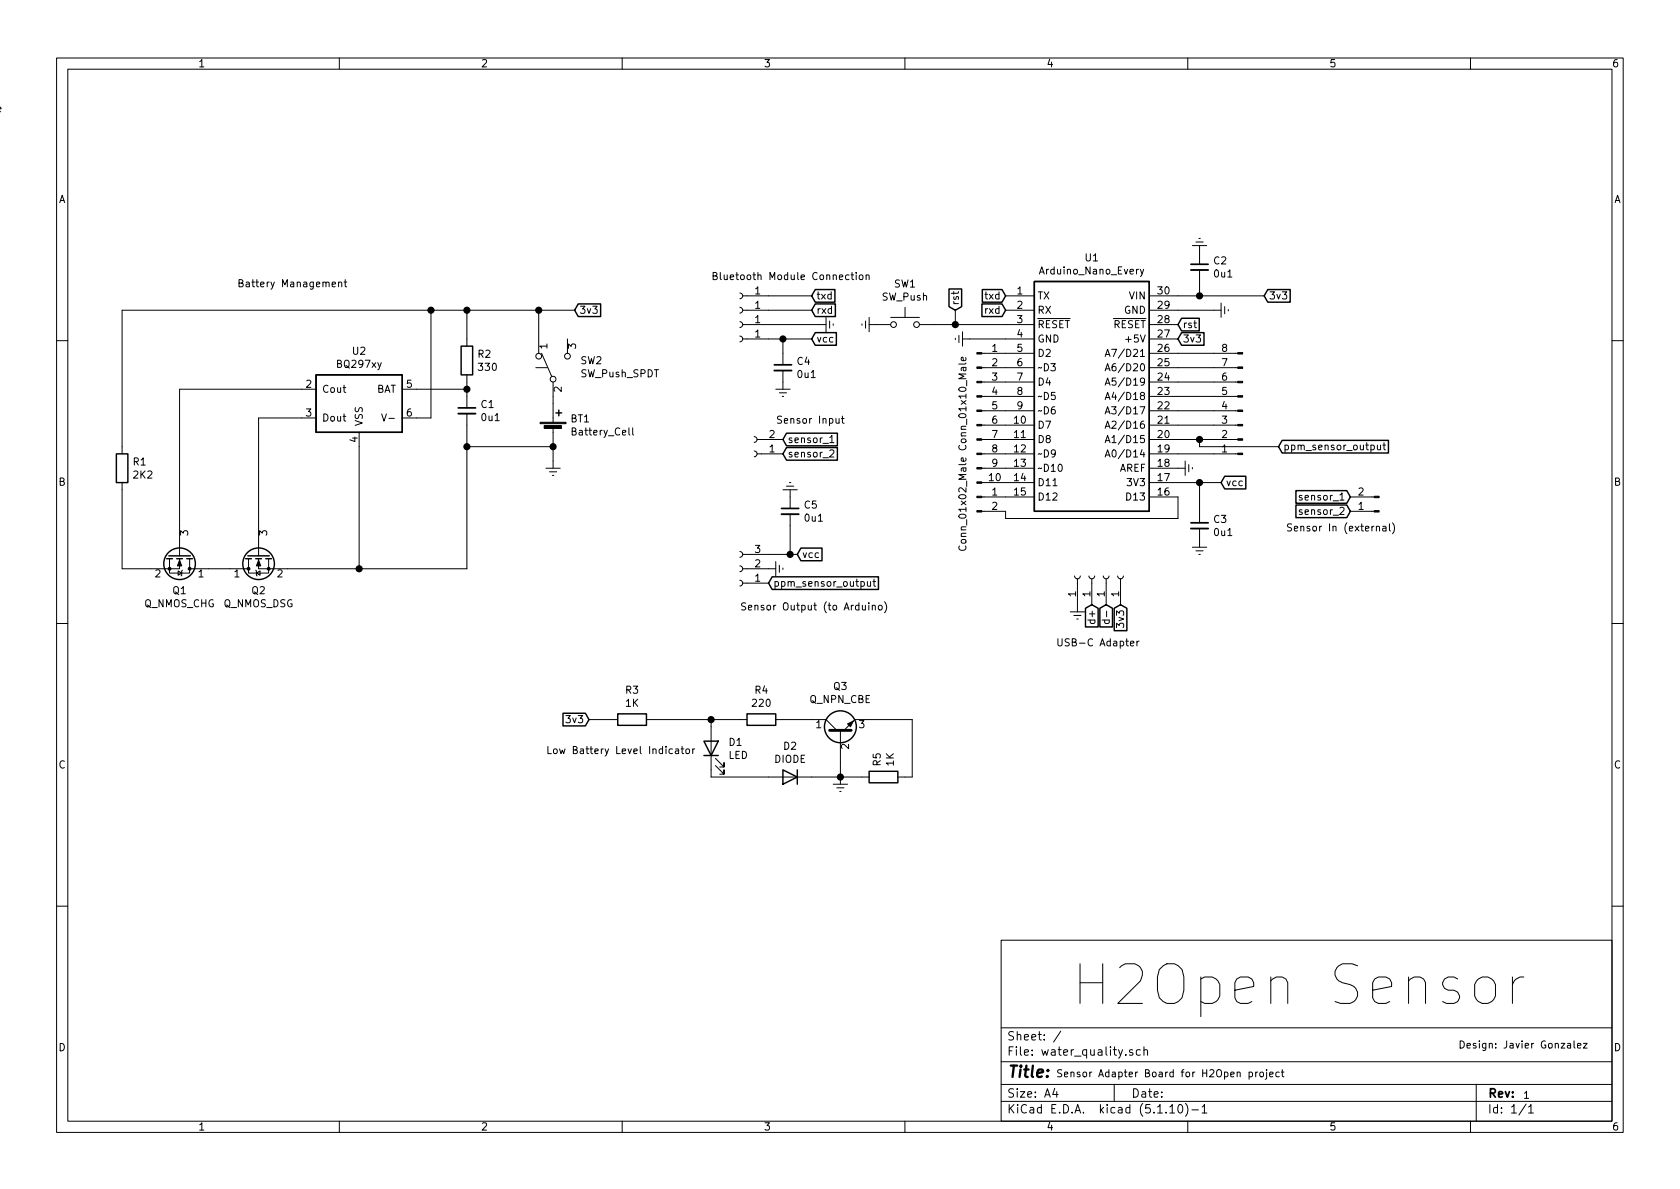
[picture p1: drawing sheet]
<svg xmlns="http://www.w3.org/2000/svg" width="297mm" height="210mm" viewBox="0 0 297 210" stroke-linecap="round" stroke-linejoin="round" font-family="sans-serif">
<g fill="none" stroke="#000" stroke-width=".18">
<path d="M-.1 18.9l.3 .2v.1l-.3 .1M.1 19.7l-.2 .1M10 10.3h277v189.9h-277zM12 12.2h273v186.1h-273zM60 10.3v1.9M110 10.3v1.9M160 10.3v1.9M210 10.3v1.9M260 10.3v1.9M58.7 50.3l.6-.1v-.3h-.4l-.2 .2 .1 .6h.5M59.9 50l.1-.1h.4v.8M59.9 49.9v.8"/>
<path d="M60.8 49.9h.5M61 49.4v1.1l.3 .2M76.2 54.9v19h-5.1M82.5 54.9v6.3M95.2 54.9v7.6M100.3 59.9v2.6M101.6 54.9h-80v25.4M130.8 56.9l.3 .1 .2 .3-.1 .4-.4 .2M130.8 54.4l.3 .1 .2 .3-.1 .4-.4 .2M130.8 51.8l.3 .1 .2 .3-.1 .4-.4 .2M130.8 59.4l.3 .2 .2 .2-.1 .5-.4 .1M131.3 57.4h14.7"/>
<path d="M131.3 54.9h12.2M131.3 52.3h12.2M131.3 59.9h12.2M138.4 59.9v4.6M146 56.1v2.6M146.7 56.8v1.2M147.3 57.3v.2M150.1 48.7l-.4-.1-.2 .2 .1 .6h.5M150.5 48.6h.5M150.6 48.2v1.1l.4 .1M151.4 48.2v.1M151.4 48.6v.8"/>
<path d="M152 48.7l.2-.1 .3 .1 .1 .1-.1 .6h-.3l-.2-.1zM152.4 57.3v.2M153 56.8v1.2M153.1 48.7l.2-.1 .3 .1 .1 .7M153.1 48.6v.8M153.7 57.4h3.8M153.7 56.1v2.6M157.5 56.1h5.1M160 54.4v1.7M162.6 57.4h20.3M168.9 54.9v2.5M168.9 59.8v.3"/>
<path d="M169.5 59.3v1.3M170.2 59.9h12.7M170.2 58.7v2.5M177.8 54.9h5.1M177.8 52.3h5.1M201.6 47.6l.3 .9M202.2 47.6l-.4 1.2-.2 .1M203.2 57.4h5.1M203.2 54.9h12.7M203.2 52.3h20.3M203.2 59.9h5.1M210.8 43.4h2.6"/>
<path d="M211.5 42.8h1.2M212 42.2h.2M212.1 43.4v3.3M212.1 47.7v4.6M215.9 53.6v2.5M216.5 54.2v1.3M217.2 54.7v.3M10 60.2h2M55.9 68.8h-24.2v29.5M55.9 73.9h-10.2v24.4M63.5 76.4v24.2M67.5 73.2l.4 1.3 .4-1.3"/>
<path d="M68.8 74h.9M71.1 68.8h11.4M82.5 73.1v27.5h-36.8v-1.8M82.5 66.3v5.8M82.5 79h15.3M94.7 65h2.1M95.8 62.5l1.7 4M97.8 67.6v7.1M97.8 75.7v7.1M111.9 75.7v1.1l.1 .1M133.3 77.2l.4 .1 .2 .3-.2 .4-.4 .2M133.3 79.8l.4 .1 .2 .3-.2 .4-.4 .2"/>
<path d="M133.9 77.7h4.5M137.2 68.8h2.5M137.8 69.5h1.3M138.3 70.1h.3M138.4 65.5v3.3M146.7 77.4l.4-.4v1.3M146.7 79.7l.5-.2 .2 .2v.2v.2l-.7 .7h.7M146.7 78.3h.7M147.8 74l.1 .8h.3l.2-.1M148.4 74v.8M148.8 74h.5M148.9 73.6v1.1l.4 .1"/>
<path d="M170.7 63.2l.1 .4-.2 .2-.6-.1v-.5h.3l.1 .6M173.6 70.1h9.3M173.6 62.5h9.3M173.6 65h9.3M173.6 67.6h9.3M173.6 72.6h9.3M173.6 75.2h9.3M173.6 77.7h9.3M185.8 64.3h.8l-.4 .5 .3 .1v.6l-.5 .1-.2-.1M186.5 71.9l-.4 .1a.87 .87 0 0 0 0 1.2l.4-.1v-.6l-.4-.1-.2 .3M186.5 69.4h-.6v.6l.2-.1h.4v.6l-.1 .2-.5-.2M195.4 78.3l.4-1.3 .5 1.3"/>
<path d="M195.4 75.7l.4-1.2 .5 1.2M195.4 73.2l.4-1.3 .5 1.3M195.4 70.7l.4-1.3 .5 1.3M195.4 68.1l.4-1.3 .5 1.3M195.4 65.6l.4-1.3 .5 1.3M195.4 63l.4-1.2 .5 1.2M195.5 77.9h.6M195.5 75.4h.6M195.5 72.8h.6M195.5 70.3h.6M195.5 67.8h.6M195.5 65.2h.6"/>
<path d="M195.5 62.7h.6M203.2 70.1h15.6M203.2 62.5h15.6M203.2 65h15.6M203.2 67.6h15.6M203.2 72.6h15.6M203.2 75.2h15.6M203.2 77.7h15.6M212.1 77.7v1.3h14M243.5 78.7l.1 .8h.3l.2-.1M244.1 78.7v.8M244.5 78.7h.5"/>
<path d="M244.7 78.3v1.1l.3 .1M285 60.2h2M21.6 85.3v15.3h10.1v-1.8M30 98.8v2.5h3.5v-2.5M43.9 98.8v2.5h3.6v-2.5M96.5 82.8h2.6M97.2 83.4h1.2M97.7 84.1h.2M130.8 97.5l.3 .2 .2 .2-.1 .5-.4 .1M131.3 98h9.7M133.9 80.3h4.5M137.2 99.3v2.5"/>
<path d="M137.8 99.9v1.3M138.4 86.6h2.6M139.1 86h1.2M139.6 85.3h.2M139.7 86.6v3.3M139.7 90.9v7.1M170.7 81l.1 .4-.2 .2-.6-.1v-.5l.3-.1 .1 .7M173.6 85.3h9.3M173.6 80.3h9.3M173.6 82.8h9.3M173.6 87.9h9.3M186.6 80.1l-.2 .2h-.3l-.2-.2v-.4l.2-.2h.3l.2 .3a.97 .97 0 0 1-.2 1h-.4"/>
<path d="M187.2 82.2l.2-.1a.67 .67 0 0 1 .4 .6 .67 .67 0 0 1-.4 .7l-.3-.5zM195.4 80.8l.4-1.3 .5 1.3M195.5 80.5h.6M203.2 85.3h12.7M203.2 80.3h15.6M203.2 82.8h6.3M203.2 87.9h5.1v3.8h-30.5v-1.3h-4.2M209.5 81.5v2.6M210.2 82.2v1.2M210.8 96.8h2.6M210.8 82.7v.2M211.5 97.4h1.2"/>
<path d="M212 98h.2M212.1 85.3v7.2M212.1 93.5v3.3M238.8 90.4h4.2M238.8 87.9h4.2M243.4 93.2l.1-.1h.3l.1 .8M244.5 93.1h.5l.1 .8M245.1 93.4h-.5l-.2 .2 .1 .2h.6M245.7 92.6v1.1l.1 .2M246.2 92.5a1.47 1.47 0 0 1 0 1.9M10 110.3h2M31.5 101l.6 .3-.6 .4z"/>
<path d="M32.3 100.8l-.2 .2v.7l-.1 .1M33.5 100.6h10.4M45.2 100.8l.1 .2v.7l.2 .1M45.3 101.3l.7-.3v.7zM130.8 100.1l.3 .1 .2 .3-.1 .4-.4 .2M130.8 102.6l.3 .1 .2 .3-.1 .4-.4 .2M131.3 100.6h5.9M131.3 103.1h4.6M138.4 100.5v.2M152.5 107v.8l.3 .1 .2-.2M153 107v.9M153.4 102.8v.8l.3 .1 .2-.1"/>
<path d="M153.6 106.6v.1M153.6 107v.9M153.9 102.8v.9M154.2 107.2l.2-.2 .3 .1 .1 .8M154.2 107v.9M154.3 102.8h.5M154.5 102.4v1.1l.3 .2M155.4 107.1l.3-.1 .3 .3-.1 .5-.4 .1-.2-.3zM156.4 106.4a1.4 1.4 0 0 1 0 2M189.2 108.2h2.6M189.9 108.8h1.2M190 101.8l.1 .4 .3 .2 .4-.1 .2-.5"/>
<path d="M190.4 109.5h.2M190.5 102.4v5.8M192.5 101.8l.1 .4 .4 .2 .3-.1 .2-.5M193 102.4v4.5M195.1 101.8l.1 .4 .3 .2 .4-.1 .2-.5M195.4 109.6l-.1 .4 .2 .3 .6-.2v-.5M195.6 102.4v4.5M197.6 101.8l.1 .4 .3 .2 .4-.1 .2-.5M198.1 102.4v4.5M199 113.4h.5M199.2 112.9v1.1l.3 .2M199.9 113.8l.6-.1-.1-.3h-.3l-.2 .2v.6h.5"/>
<path d="M201 113.4v.8M201.4 113.4l-.4 .2M285 110.3h2M104.1 127.2h5.1M114.3 127.2h17.8M118.9 132.5l-.4-.1-.2 .3 .1 .5h.5M119.5 132.5h.4l.1 .8M120 132.7l-.4 .1-.2 .2 .2 .3 .4-.1M120.4 132.4h.5M120.6 132v1.1l.3 .2M121.3 132.6l.2-.2 .4 .2v.4l-.1 .2-.3 .1-.2-.2zM122.5 132.4v.9"/>
<path d="M122.8 132.4l-.2 .1-.1 .2M125.7 127.2v10.2h28M126.5 135.4l1.5 1.5v-.8v.8h-.7M126.5 134.1l1.5 1.5v-.7v.7h-.7M137.2 127.2h8.8l2 2M147.3 138.7h2.6M148 139.3h1.2M148.5 139.9h.2M148.6 129.2v9.5M149.2 129.2l1.9-2h10.2v10.2h-2.6M10 160.2h2M177 166.3h108v32h-108z"/>
<path d="M261.1 173.5a1.9 1.9 0 0 1 1.8-.8 1.9 1.9 0 0 1 1.5 1.4v2a1.92 1.92 0 0 1-1.8 1.4 1.92 1.92 0 0 1-1.9-1.4v-2zM267.4 172.8v4.6M269.4 172.8a1.82 1.82 0 0 0-2 1.3M285 160.2h2M60 198.3v1.9M110 198.3v1.9M160 198.3v1.9M177 194.8h108M177 191.8h108M177 187.8h108M177 181.8h108M186.5 192.5l-.4 1h1"/>
<path d="M186.8 193v1M187.6 182.3l-1.3 2M197 191.8v3M200.3 185.7l-.4-.1-.2 .2 .1 .2 .5 .2v.3h-.6M201.6 185.7l-.4-.1-.3 .3 .1 .6 .2 .1 .4-.1M202.3 185.7l.2-.1 .3 .1 .1 .9M202.3 185.1v1.5M206.8 195.8l.5-.5v1.5M206.8 196.8h.9M208.5 195.4l.1-.1a.8 .8 0 0 1 .5 .8 .8 .8 0 0 1-.5 .7 1 1 0 0 1-.1-1.4zM209.6 195.1a1.71 1.71 0 0 1 0 2.3M210 198.3v1.9"/>
<path d="M210.7 196.3h1.2M212.5 195.8l.5-.5v1.5M212.5 196.8h.9M220.9 189.6h.3l.3 .2-.2 .6h-.4M220.9 189.6v1.2M222 189.6v.8M222.4 189.6h-.3l-.1 .2M222.9 189.6h.3l.1 .1v.7h-.3l-.3-.2zM224 189.6v1.1l-.3 .1M224 189.1v.2M224.5 190l.6-.1-.1-.3h-.3l-.2 .2 .1 .6h.4M226.2 189.6h-.4l-.2 .2 .1 .6h.5"/>
<path d="M226.5 189.6h.5M226.7 189.1v1.1l.3 .2M260 198.3v1.9M261 191.8v6.5M269.8 195.2l-1.2 2M270.3 195.8l.4-.5v1.5M270.3 196.8h.8M277.2 184.6h.4l.1 .7M277.7 184.8l-.4 .1-.2 .1 .1 .3h.5M278.3 184.1v1.1l.2 .1M278.9 184.9l.6-.1v-.2l-.4-.1-.2 .2 .1 .6h.5M280 184.5h.6l-.6 .8h.6"/>
<circle cx="158" cy="57.4" r=".51"/>
<circle cx="162.1" cy="57.4" r=".51"/>
<circle cx="95.3" cy="63" r=".51"/>
<circle cx="97.8" cy="67.1" r=".51"/>
<circle cx="100.3" cy="63" r=".51"/>
</g>
<g fill="none" stroke="#000" stroke-width=".25">
<path d="M102.2 53.7h4v2.3h-4l-.6-1.1zM144.1 58.8h3.8v2.3h-3.8l-.6-1.2zM144.1 53.7h3.6v2.3h-3.6l-.6-1.1zM144.1 51.2h3.5v2.2h-3.5l-.6-1.1zM167.8 51.1h2.2v3.1l-1.1 .7-1.1-.7zM173.6 53.7h3.6l.6 1.2-.6 1.1h-3.6zM173.7 51.2h3.5l.6 1.1-.6 1.1h-3.5zM182.9 49.8h20.3v40.6h-20.3zM208.9 56.3h3.1v2.2h-3.1l-.6-1.1zM208.9 58.8h4v2.3h-4l-.6-1.2zM224.2 51.2h3.9v2.2h-3.9l-.7-1.1zM55.9 66.3h15.2v10.1h-15.2z"/>
<path d="M81.5 61.2h2.1v5.1h-2.1zM98.3 73h1M98.8 72.5v1M139.1 76.6h9v2.2h-9l-.7-1.1zM139.1 79.1h9v2.3h-9l-.7-1.1zM226.7 77.9h18.8v2.2h-18.8l-.6-1.1zM20.6 80.3h2v5h-2zM29.5 98.8h1M29.8 98.3h3.9M31.2 98.8h1.1M33 98.8h1M43.4 98.8h1"/>
<path d="M43.8 98.3h3.8M45.2 98.8h1M47 98.8h1M141.6 96.9h3.7v2.3h-3.7l-.6-1.2zM216.5 84.2h3.8v2.3h-3.8l-.6-1.2zM229.1 86.8h9l.7 1.1-.7 1.1h-9zM229.1 89.3h9l.7 1.1-.7 1.1h-9zM136.5 102h18.8v2.2h-18.8l-.6-1.1zM191.9 107.6l1.1-.7 1.2 .7v3.3h-2.3zM194.5 107.6l1.1-.7 1.1 .7v3.3h-2.2zM197 107.6l1.1-.7 1.1 .7v3.9h-2.2zM99.5 126.1h4l.6 1.1-.6 1.2h-4z"/>
<path d="M109.2 126.2h5.1v2.1h-5.1zM124.5 131.1h2.5l-1.3 2.5zM124.5 133.6h2.5M132.1 126.2h5.1v2.1h-5.1zM138.4 136.1l2.6 1.3-2.6 1.3zM141 136.1v2.6M153.7 136.4h5v2h-5z"/>
<circle cx="31.7" cy="99.7" r="2.79"/>
<circle cx="45.7" cy="99.7" r="2.79"/>
<circle cx="148.6" cy="128.5" r="2.82"/>
</g>
<path d="M210.6 47.7h3M81 73.1h3.1M136.9 65.5h3.1M138.2 90.9h3M210.6 93.5h3" fill="none" stroke="#000" stroke-width=".33"/>
<path d="M210.6 46.7h3M81 72.1h3.1M136.9 64.5h3.1M138.2 89.9h3M210.6 92.5h3" fill="none" stroke="#000" stroke-width=".3"/>
<g fill="#000" stroke="#000" stroke-width=".18">
<path d="M95.5 74.7h4.6v.2h-4.6zM96.2 75.3h3.1v.5h-3.1zM172.7 77.6h.9v.2h-.9zM172.7 75.1h.9v.2h-.9zM172.7 72.5h.9v.3h-.9zM172.7 70h.9v.2h-.9zM172.7 67.4h.9v.3h-.9zM172.7 64.9h.9v.2h-.9zM172.7 62.4h.9v.2h-.9zM218.8 62.4h.9v.2h-.9zM218.8 64.9h.9v.2h-.9zM218.8 67.4h.9v.3h-.9z"/>
<path d="M218.8 70h.9v.2h-.9zM218.8 72.5h.9v.3h-.9zM218.8 75.1h.9v.2h-.9zM218.8 77.6h.9v.2h-.9zM31.7 99.1l.4 1h-.7zM45.7 99.1l.4 1h-.8zM172.7 90.3h.9v.2h-.9zM172.7 87.8h.9v.2h-.9zM172.7 85.2h.9v.3h-.9zM172.7 82.7h.9v.2h-.9zM172.7 80.1h.9v.3h-.9zM218.8 80.1h.9v.3h-.9z"/>
<path d="M243 87.8h.8v.2h-.8zM243 90.3h.8v.2h-.8zM149.9 128l1-.5-.5 1z"/>
<circle cx="30" cy="100.6" r=".25"/>
<circle cx="33.5" cy="100.6" r=".25"/>
<circle cx="43.9" cy="100.6" r=".25"/>
<circle cx="47.5" cy="100.6" r=".25"/>
</g>
<path d="M146.7 129.2h3.8" fill="none" stroke="#000" stroke-width=".51"/>
<g fill="#000" stroke="#000" stroke-width=".25">
<circle cx="76.2" cy="54.9" r=".51"/>
<circle cx="82.6" cy="54.9" r=".51"/>
<circle cx="95.3" cy="54.9" r=".51"/>
<circle cx="138.4" cy="59.9" r=".51"/>
<circle cx="168.9" cy="57.4" r=".51"/>
<circle cx="212.1" cy="52.3" r=".51"/>
<circle cx="82.6" cy="79" r=".51"/>
<circle cx="82.6" cy="68.8" r=".51"/>
<circle cx="97.8" cy="79" r=".51"/>
<circle cx="212.1" cy="77.7" r=".51"/>
<circle cx="139.7" cy="98" r=".51"/>
<circle cx="212.1" cy="85.3" r=".51"/>
<circle cx="63.5" cy="100.6" r=".51"/>
<circle cx="125.7" cy="127.2" r=".51"/>
<circle cx="148.6" cy="137.4" r=".51"/>
</g>
<text font-size="9.8" x="189.2" y="177.8">H2Open Sensor</text>
<text font-size="2.8" x="178" y="190.5">Title:</text>
<g font-size="2.1">
<text x="178" y="184">Sheet: /</text>
<text x="178" y="186.7">File: water_quality.sch</text>
<text x="178" y="196.9">KiCad E.D.A. kicad (5.1.10)-1</text>
<text x="178" y="194.1">Size: A4</text>
<text x="200" y="194.1">Date:</text>
<text x="263" y="194.1">Rev:</text>
<text x="263" y="196.9">Id: 1/1</text>
</g>
<g font-size="1.8">
<text x="35" y="11.9">1</text>
<text x="85" y="11.9">2</text>
<text x="135" y="11.9">3</text>
<text x="185" y="11.9">4</text>
<text x="235" y="11.9">5</text>
<text x="285" y="11.9">6</text>
<text x="10.4" y="35.9">A</text>
<text x="285.4" y="35.9">A</text>
<text x="191.9" y="46.2">U1</text>
<text x="214.6" y="46.8">C2</text>
<text x="41.9" y="50.8">Battery Management</text>
<text x="125.7" y="49.5">Bluetooth Module Connection</text>
<text x="133.5" y="52.1">1</text>
<text x="144.3" y="53">txd</text>
<text x="156" y="53.2">SW_Push</text>
<text x="158.1" y="50.8">SW1</text>
<text x="174.4" y="53">txd</text>
<text x="179.9" y="52.1">1</text>
<text x="183.4" y="53">TX</text>
<text x="184" y="48.5">Arduino_Nano_Every</text>
<text x="199.7" y="53">VIN</text>
<text x="204.8" y="52.1">30</text>
<text x="214.8" y="49.1">0u1</text>
<text x="224.3" y="53">3v3</text>
<text x="102.4" y="55.5">3v3</text>
<text x="133.5" y="57.1">1</text>
<text x="133.5" y="54.6">1</text>
<text x="133.5" y="59.7">1</text>
<text x="144.3" y="55.5">rxd</text>
<text x="169.5" y="54.1" transform="rotate(-90 169.5 54.1)">rst</text>
<text x="174.3" y="55.5">rxd</text>
<text x="179.9" y="54.6">2</text>
<text x="179.9" y="57.1">3</text>
<text x="179.9" y="59.7">4</text>
<text x="183.4" y="55.5">RX</text>
<text x="183.4" y="58">RESET</text>
<text x="196.8" y="58">RESET</text>
<text x="198.8" y="55.5">GND</text>
<text x="204.8" y="59.7">27</text>
<text x="204.8" y="57.1">28</text>
<text x="204.8" y="54.6">29</text>
<text x="209.1" y="58">rst</text>
<text x="59.7" y="65">BQ297xy</text>
<text x="62.4" y="62.7">U2</text>
<text x="84.5" y="63.3">R2</text>
<text x="84.7" y="65.6">330</text>
<text x="96.8" y="61.7" transform="rotate(-90 96.8 61.7)">1</text>
<text x="101.9" y="61.7" transform="rotate(-90 101.9 61.7)">3</text>
<text x="102.7" y="64.4">SW2</text>
<text x="141" y="64.5">C4</text>
<text x="144.3" y="60.6">vcc</text>
<text x="175.4" y="62.2">1</text>
<text x="175.4" y="64.8">2</text>
<text x="179.9" y="62.2">5</text>
<text x="179.9" y="64.8">6</text>
<text x="183.4" y="60.6">GND</text>
<text x="183.4" y="63.1">D2</text>
<text x="183.4" y="65.7">D3</text>
<text x="196.7" y="65.7">A6/D20</text>
<text x="196.7" y="63.1">A7/D21</text>
<text x="199.5" y="60.6">+5V</text>
<text x="204.8" y="64.8">25</text>
<text x="204.8" y="62.2">26</text>
<text x="209.1" y="60.6">3v3</text>
<text x="216.1" y="64.8">7</text>
<text x="216.1" y="62.2">8</text>
<text x="54.1" y="68.6">2</text>
<text x="56.9" y="69.5">Cout</text>
<text x="66.5" y="69.5">BAT</text>
<text x="71.9" y="68.6">5</text>
<text x="99.3" y="69.3" transform="rotate(-90 99.3 69.3)">2</text>
<text x="102.7" y="66.7">SW_Push_SPDT</text>
<text x="141.1" y="66.8">0u1</text>
<text x="175.4" y="67.3">3</text>
<text x="175.4" y="69.8">4</text>
<text x="179.9" y="67.3">7</text>
<text x="179.9" y="69.8">8</text>
<text x="183.4" y="68.2">D4</text>
<text x="183.4" y="70.7">D5</text>
<text x="196.7" y="70.7">A4/D18</text>
<text x="196.7" y="68.2">A5/D19</text>
<text x="204.8" y="69.8">23</text>
<text x="204.8" y="67.3">24</text>
<text x="216.1" y="69.8">5</text>
<text x="216.1" y="67.3">6</text>
<text x="54.1" y="73.7">3</text>
<text x="56.9" y="74.5">Dout</text>
<text x="64.1" y="75.4" transform="rotate(-90 64.1 75.4)">VSS</text>
<text x="71.9" y="73.7">6</text>
<text x="85.1" y="72.2">C1</text>
<text x="85.2" y="74.5">0u1</text>
<text x="100.9" y="74.7">BT1</text>
<text x="101.4" y="77">Battery_Cell</text>
<text x="136" y="77.5">2</text>
<text x="137.2" y="74.9">Sensor Input</text>
<text x="175.4" y="72.4">5</text>
<text x="175.4" y="74.9">6</text>
<text x="175.4" y="77.5">7</text>
<text x="179.4" y="74.9">10</text>
<text x="179.4" y="77.5">11</text>
<text x="179.9" y="72.4">9</text>
<text x="183.4" y="75.8">D7</text>
<text x="183.4" y="73.3">D6</text>
<text x="196.7" y="75.8">A2/D16</text>
<text x="196.7" y="73.3">A3/D17</text>
<text x="204.8" y="77.5">20</text>
<text x="204.8" y="74.9">21</text>
<text x="204.8" y="72.4">22</text>
<text x="216.1" y="77.5">2</text>
<text x="216.1" y="74.9">3</text>
<text x="216.1" y="72.4">4</text>
<text x="23.6" y="82.3">R1</text>
<text x="63.2" y="78.2" transform="rotate(-90 63.2 78.2)">4</text>
<text x="136" y="80">1</text>
<text x="139.2" y="78.4">sensor_1</text>
<text x="139.2" y="80.9">sensor_2</text>
<text x="170.9" y="79" transform="rotate(-90 170.9 79)">Conn_01x10_Male</text>
<text x="175.4" y="80">8</text>
<text x="175.4" y="82.5">9</text>
<text x="179.4" y="80">12</text>
<text x="179.4" y="82.5">13</text>
<text x="183.4" y="78.4">D8</text>
<text x="183.4" y="80.9">D9</text>
<text x="183.4" y="83.4">D10</text>
<text x="196.7" y="80.9">A0/D14</text>
<text x="196.7" y="78.4">A1/D15</text>
<text x="197.9" y="83.4">AREF</text>
<text x="204.8" y="82.5">18</text>
<text x="204.8" y="80">19</text>
<text x="216.1" y="80">1</text>
<text x="226.8" y="79.6">ppm_sensor_output</text>
<text x="10.4" y="85.9">B</text>
<text x="23.6" y="84.6">2K2</text>
<text x="142.2" y="89.9">C5</text>
<text x="174.9" y="85.1">10</text>
<text x="175.4" y="87.6">1</text>
<text x="179.4" y="85.1">14</text>
<text x="179.4" y="87.6">15</text>
<text x="183.4" y="86">D11</text>
<text x="183.4" y="88.5">D12</text>
<text x="199.4" y="88.5">D13</text>
<text x="199.5" y="86">3V3</text>
<text x="204.8" y="87.6">16</text>
<text x="204.8" y="85.1">17</text>
<text x="216.7" y="86">vcc</text>
<text x="230.2" y="88.5">sensor_1</text>
<text x="240.2" y="87.6">2</text>
<text x="285.4" y="85.9">B</text>
<text x="33.3" y="94.7" transform="rotate(-90 33.3 94.7)">3</text>
<text x="47.2" y="94.7" transform="rotate(-90 47.2 94.7)">3</text>
<text x="142.4" y="92.2">0u1</text>
<text x="175.4" y="90.2">2</text>
<text x="214.6" y="92.5">C3</text>
<text x="214.8" y="94.8">0u1</text>
<text x="227.3" y="94">Sensor In (external)</text>
<text x="230.2" y="91.1">sensor_2</text>
<text x="240.2" y="90.2">1</text>
<text x="133.5" y="100.3">2</text>
<text x="133.5" y="97.8">3</text>
<text x="141.8" y="98.7">vcc</text>
<text x="170.9" y="96.8" transform="rotate(-90 170.9 96.8)">Conn_01x02_Male</text>
<text x="25.5" y="107.4">Q_NMOS_CHG</text>
<text x="27.5" y="102.1">2</text>
<text x="30.6" y="105.1">Q1</text>
<text x="35.1" y="102.1">1</text>
<text x="39.5" y="107.4">Q_NMOS_DSG</text>
<text x="41.4" y="102.1">1</text>
<text x="44.6" y="105.1">Q2</text>
<text x="49" y="102.1">2</text>
<text x="130.8" y="107.9">Sensor Output (to Arduino)</text>
<text x="133.5" y="102.9">1</text>
<text x="136.7" y="103.8">ppm_sensor_output</text>
<text x="190.2" y="105.5" transform="rotate(-90 190.2 105.5)">1</text>
<text x="192.8" y="105.5" transform="rotate(-90 192.8 105.5)">1</text>
<text x="195.3" y="105.5" transform="rotate(-90 195.3 105.5)">1</text>
<text x="197.9" y="105.5" transform="rotate(-90 197.9 105.5)">1</text>
<text x="193.7" y="109.8" transform="rotate(-90 193.7 109.8)">d+</text>
<text x="196.2" y="109.4" transform="rotate(-90 196.2 109.4)">d-</text>
<text x="198.8" y="110.7" transform="rotate(-90 198.8 110.7)">3v3</text>
<text x="186.7" y="114.3">USB-C Adapter</text>
<text x="110.6" y="122.7">R3</text>
<text x="110.6" y="125">1K</text>
<text x="133.1" y="125">220</text>
<text x="133.5" y="122.7">R4</text>
<text x="143.2" y="124.3">Q_NPN_CBE</text>
<text x="147.4" y="122">Q3</text>
<text x="100.4" y="127.9">3v3</text>
<text x="128.9" y="131.9">D1</text>
<text x="144.3" y="128.8">1</text>
<text x="151.9" y="128.8">3</text>
<text x="10.4" y="135.9">C</text>
<text x="96.5" y="133.3">Low Battery Level Indicator</text>
<text x="128.8" y="134.2">LED</text>
<text x="136.9" y="134.9">DIODE</text>
<text x="138.6" y="132.6">D2</text>
<text x="150.1" y="132.5" transform="rotate(-90 150.1 132.5)">2</text>
<text x="155.7" y="135.4" transform="rotate(-90 155.7 135.4)">R5</text>
<text x="158" y="135.4" transform="rotate(-90 158 135.4)">1K</text>
<text x="285.4" y="135.9">C</text>
<text x="10.4" y="185.9">D</text>
<text x="257.8" y="185.4">Design: Javier Gonzalez</text>
<text x="285.4" y="185.9">D</text>
<text x="186.7" y="190.5">Sensor Adapter Board for H2Open project</text>
<text x="269.2" y="194.3">1</text>
<text x="35" y="199.9">1</text>
<text x="85" y="199.9">2</text>
<text x="135" y="199.9">3</text>
<text x="185" y="199.9">4</text>
<text x="235" y="199.9">5</text>
<text x="285" y="199.9">6</text>
</g>
</svg>
